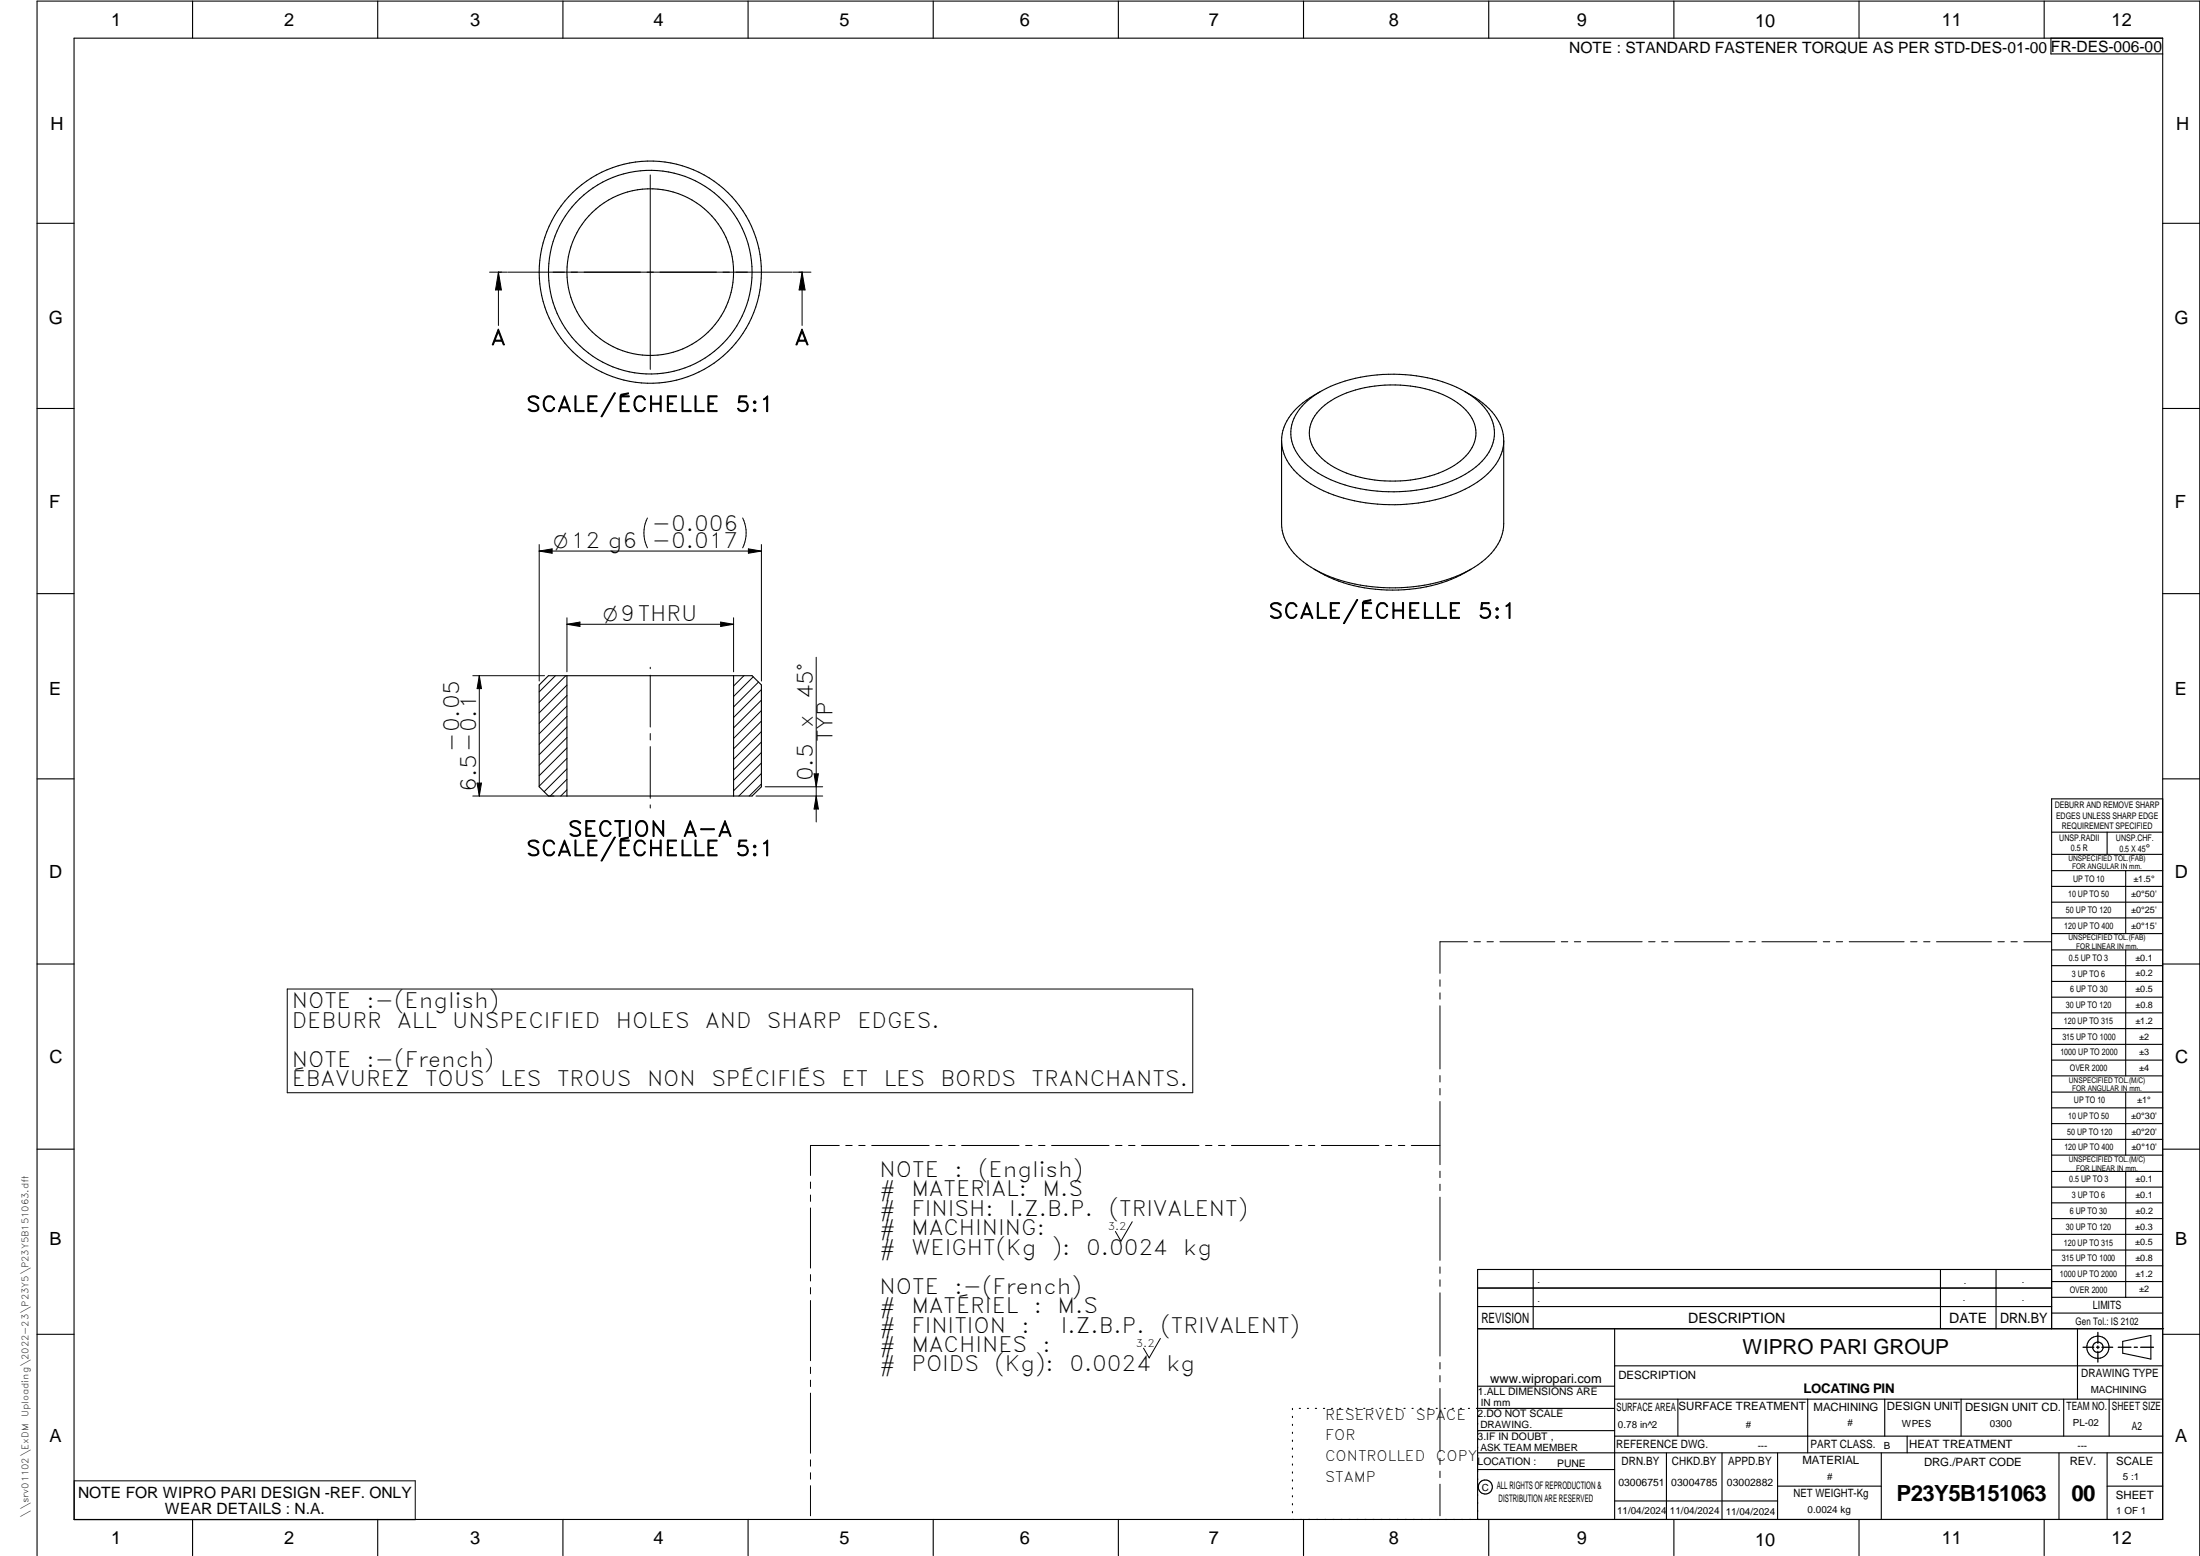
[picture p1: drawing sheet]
<svg xmlns="http://www.w3.org/2000/svg" width="594mm" height="420mm" viewBox="0 0 594 420" stroke-linecap="round" stroke-linejoin="round" font-family="sans-serif">
<g fill="none" stroke="#000" stroke-width=".3">
<path d="M20 10.3h564v400h-564zM52 .3v10M102 .3v10M152 .3v10M202 .3v10M252 .3v10M302 .3v10M352 .3v10M402 .3v10M452 .3v10M502 .3v10M552 .3v10"/>
<path d="M553.8 10.3v4.3h30.2M10 60.3h10M584 60.3h10M10 110.3h10M346.1 119v22.4a13.9 13.9 0 0 0 6.9 11.1 43.2 43.2 0 0 0 27 6.1 36.9 36.9 0 0 0 21.1-7.6 13 13 0 0 0 5-9.6v-22.4M352.3 108.9a32.3 32.3 0 0 1 19.6-7.7 40.4 40.4 0 0 1 24.8 5.2 13.2 13.2 0 0 1 6.9 10.5 12.4 12.4 0 0 1-5.9 9.8 39.2 39.2 0 0 1-25.8 5.9 32.3 32.3 0 0 1-19.6-7.7 10.4 10.4 0 0 1 0-16zM356.6 105.7a20.3 20.3 0 0 0-9.5 8.8l-.7 1.7-.3 2.8M356.9 110.1a28.7 28.7 0 0 1 18.5-6.2 30.4 30.4 0 0 1 19 5.5 9.1 9.1 0 0 1 3.8 9.9 14.5 14.5 0 0 1-8.6 8 35.9 35.9 0 0 1-29.2-1 11.5 11.5 0 0 1-6.8-9.4 9.3 9.3 0 0 1 3.3-6.8zM395.5 105.7a20.4 20.4 0 0 1 9.6 8.9 11 11 0 0 1-2.5 12.5 32.9 32.9 0 0 1-19.6 8.7 45.5 45.5 0 0 1-29-5.1 15.2 15.2 0 0 1-7.9-10.8v-.9M584 110.3h10M354.9 153.7a42.1 42.1 0 0 0 30.2 4.8 35.4 35.4 0 0 0 12.2-4.8M10 160.3h10"/>
<path d="M584 160.3h10M145.6 185l2.5-2.5h55l2.5 2.5v27.4l-2.5 2.5h-55l-2.5-2.5zM153.1 182.5v32.4M198.1 182.5v32.4M10 210.3h10M584 215.7h-30v143.1M584 210.3h10M554 230.7h30M554 224.7h30M554 235.1h30M554 239.4h30M569 224.7v6"/>
<path d="M574 235.1v17M554 243.6h30M554 247.9h30M554 252.1h30M554 256.5h30M574 256.5v34M10 260.3h10M554 260.8h30M554 265h30M554 269.3h30M554 273.5h30M554 277.7h30"/>
<path d="M584 260.3h10M554 282h30M554 286.3h30M554 290.5h30M554 294.9h30M554 299.1h30M574 294.9v17M10 310.3h10M554 303.4h30M554 307.7h30M554 311.9h30M554 316.3h30"/>
<path d="M574 316.3v34M584 310.3h10M554 320.5h30M554 324.8h30M554 329.1h30M554 333.3h30M554 337.5h30M399 358.8h185.3M399 352.8h155M399 347.8h155M414 342.8v16M436 358.8v51.5"/>
<path d="M524 342.8v16M539 342.8v16M554 342.8h-155v67.5M554 341.8h30M554 346.1h30M554 350.3h30M554 354.6h30M561 358.8v19M10 360.3h10M399 374.3h37M436 368.8h148M436 377.8h148"/>
<path d="M453.1 377.8v10M488.1 377.8v14.5M508.9 377.8v10M529.6 377.8v10M557.3 377.8v10M569.5 377.8v10M573.2 362.2l7.6-1.6v6.4l-7.6-1.6zM584 360.3h10M349 380.3v.3M349 382.4v.4M349 384.6v.3M349 386.7v.4"/>
<path d="M349 388.9v.3M349 391v.4M349 393.2v.3M349 395.3v.3M349 397.4v.4M349 399.6v.3M350.9 380.3h.3M353 380.3h.3M355.2 380.3h.3M357.4 380.3h.3M359.6 380.3h.3M361.7 380.3h.3"/>
<path d="M363.9 380.3h.3M366.1 380.3h.3M368.3 380.3h.3M370.4 380.3h.3M372.6 380.3h.3M374.8 380.3h.3M376.9 380.3h.4M379.1 380.3h.3M381.3 380.3h.3M383.4 380.3h.4M385.6 380.3h.4M387.8 380.3h.3"/>
<path d="M390 380.3h.3M392.1 380.3h.4M394.3 380.3h.4M396.5 380.3h.3M399 396.8h37M399 392.3h185M399 386.3h37M436 387.8h148M436 380.3h-37.3M450 392.3v18M465 392.3v18M480 392.3v18"/>
<path d="M508 392.3v18M515 387.8v4.5M556 392.3v18M569 392.3v18M52 410.3v9.8M102 410.3v9.8M152 410.3v9.8M202 410.3v9.8M252 410.3v9.8M302 410.3v9.8M349 401.7v.4M349 403.9v.3"/>
<path d="M349 406v.4M349 408.2v.3M352 410.3v9.8M402 410.3v9.8M436 405.3h44M452 410.3v9.8M480 401.3h28M502 410.3v9.8M552 410.3v9.8M569 401.3h15M10 420.1v-419.8h584v419.8"/>
<circle cx="175.6" cy="73.5" r="27.5"/>
<circle cx="175.6" cy="73.5" r="30"/>
<circle cx="175.6" cy="73.5" r="22.5"/>
<circle cx="566.5" cy="363.8" r="1.4"/>
<circle cx="566.5" cy="363.8" r="3"/>
<circle cx="401.1" cy="401.5" r="1.91"/>
</g>
<g fill="none" stroke="#000" stroke-width=".27">
<path d="M175.6 47.2v52.5M132.2 73.5h4.8M134.6 73.5l.8 4.8h-1.6zM134.6 73.5v14.4M137.2 73.5h76.7M214.2 73.5h4.8M216.6 73.5l.8 4.8h-1.6zM216.6 73.5v14.4M174.8 139.9a9 9 0 0 0 0 8M200.5 139.9a9.2 9.2 0 0 1 0 8M145.6 147v36.9M145.6 148.8h60"/>
<path d="M145.6 148.8l3.5-.6v1.2zM202.1 148.2l3.5 .6-3.5 .6zM205.6 147v36.9M153.1 166.8v14.6M153.1 168.6l3.5-.6v1.2zM153.1 168.6h45M194.6 168l3.5 .6-3.5 .6zM198.1 166.8v14.6M220.4 177.5v44.5M127.7 182.5h19.3M129.4 182.5l.6 3.4h-1.2zM129.4 182.5v32.4"/>
<path d="M150 182.5l-4.4 4.3M152.8 182.5l-7.2 7.2M153.1 185l-7.5 7.5M153.1 187.8l-7.5 7.5M153.1 190.6l-7.5 7.5M153.1 193.5l-7.5 7.5M153.1 196.3l-7.5 7.5M153.1 199.1l-7.5 7.5M175.6 180.2v.4M175.6 182.3v14M175.6 198.1v1.7M200.9 182.5l-2.8 2.8"/>
<path d="M203.4 182.8l-5.3 5.3M204.8 184.2l-6.7 6.7M205.6 186.2l-7.5 7.5M205.6 189.1l-7.5 7.5M205.6 191.9l-7.5 7.5M205.6 194.7l-7.5 7.5M205.6 197.5l-7.5 7.5M127.7 214.9h21.9M128.8 211.5h1.2l-.6 3.4zM153.1 210.4l-4.5 4.5M153.1 207.6l-6.2 6.2M153.1 202l-7.5 7.5"/>
<path d="M153.1 204.8l-7.5 7.5M153.1 213.3l-1.7 1.6M175.6 201.6v14M175.6 217.3v.9M204.1 214.9h18.1M205.6 200.4l-7.5 7.5M205.6 203.2l-7.5 7.5M205.6 206l-7.5 7.5M205.6 211.7l-3.3 3.2M205.6 208.9l-6.1 6M206.6 212.4h15.6M219.8 209h1.2l-.6 3.4z"/>
<path d="M220.4 214.9l.6 3.6h-1.2zM396.3 254.3h-7.5v8.5M398 254.3h1.8M401.5 254.3h1.8M405 254.3h14.9M421.6 254.3h1.7M425.1 254.3h1.7M428.6 254.3h14.8M445.2 254.3h1.7M448.7 254.3h1.7M452.2 254.3h14.8M468.8 254.3h1.7"/>
<path d="M472.3 254.3h1.7M475.8 254.3h14.8M492.4 254.3h1.7M495.9 254.3h1.7M499.4 254.3h14.8M515.9 254.3h1.8M519.4 254.3h1.8M522.9 254.3h14.9M539.5 254.3h1.7M543 254.3h1.7M546.5 254.3h7.4M77.6 267.1h244.5v28h-244.5z"/>
<path d="M388.8 264.6v1.7M388.8 268.1v1.7M388.8 271.6v17M388.8 290.4v1.8M388.8 293.9v1.8M388.8 297.4v17.1M218.9 319.2v1.7M226.6 309.3h-7.7v8.1M228.4 309.3h1.7M231.9 309.3h1.7M235.4 309.3h15.5M252.7 309.3h1.7"/>
<path d="M256.2 309.3h1.7M259.7 309.3h15.5M277 309.3h1.7M280.5 309.3h1.7M284 309.3h15.5M301.2 309.3h1.8M304.8 309.3h1.7M308.2 309.3h15.6M325.5 309.3h1.8M329 309.3h1.8M332.5 309.3h15.6M349.8 309.3h1.8"/>
<path d="M353.3 309.3h1.7M356.8 309.3h15.5M374.1 309.3h1.7M377.6 309.3h1.7M381.1 309.3h7.7M388.8 316.3v1.7M388.8 319.8v1.7M218.9 322.7v1.7M218.9 326.2v16.2M305.7 329.9l-3 5.3-1.5-2.7M388.8 323.3v17M218.9 344.2v1.7"/>
<path d="M218.9 347.7v1.7M218.9 351.2v16.2M388.8 342.1v1.7M388.8 345.6v1.7M388.8 349.1v17.1M218.9 369.2v1.7M218.9 372.7v1.7M218.9 376.2v16.2M313.3 361.4l-3 5.3-1.5-2.7M388.8 367.9v1.8M388.8 371.4v1.7M388.8 374.9v17.1"/>
<path d="M20 399.9h92.1v10.5h-92.1zM218.9 394.2v1.7M218.9 397.7v1.7M388.8 393.8v1.7M388.8 397.3v1.7M218.9 401.2v8.1M388.8 400.8v8.5"/>
</g>
<path d="M566.5 359.8v2.9M562.5 363.8h2.9M566.1 363.8h.8M566.5 363.5v.7M566.5 364.9v2.9M567.6 363.8h2.9M572 363.8h3.4M576.3 363.8h.9M578.1 363.8h3.4" fill="none" stroke="#000" stroke-width=".36"/>
<path d="M134.6 73.5l.8 4.8h-1.6zM216.6 73.5l.8 4.8h-1.6zM145.6 148.8l3.5-.6v1.2zM202.1 148.2l3.5 .6-3.5 .6zM153.1 168.6l3.5-.6v1.2zM194.6 168l3.5 .6-3.5 .6zM129.4 182.5l.6 3.4h-1.2zM128.8 211.5h1.2l-.6 3.4zM220.4 214.9l.6 3.6h-1.2zM219.8 209h1.2l-.6 3.4z" fill="#000"/>
<g font-size="6">
<text x="512.1" y="405.2">P23Y5B151063</text>
<text x="559.4" y="405.2">00</text>
</g>
<g font-size="5.7">
<text x="132.6" y="93.1">A</text>
<text x="214.6" y="93.1">A</text>
<text x="142.1" y="111.1">SCALE/ÉCHELLE</text>
<text x="198.6" y="111.1">5:1</text>
<text x="176.1" y="143.4">-0.006</text>
<text x="342.5" y="167">SCALE/ÉCHELLE</text>
<text x="399.1" y="167">5:1</text>
<text x="219.5" y="188.9" transform="rotate(-90 219.5 188.9)">45°</text>
<text x="219.5" y="196.7" transform="rotate(-90 219.5 196.7)">x</text>
<text x="124" y="202.9" transform="rotate(-90 124 202.9)">-0.05</text>
<text x="224.8" y="200.4" transform="rotate(-90 224.8 200.4)">TYP</text>
<text x="128.6" y="213.8" transform="rotate(-90 128.6 213.8)">6.5-0.1</text>
<text x="219.5" y="211" transform="rotate(-90 219.5 211)">0.5</text>
<text x="153.3" y="225.8">SECTION</text>
<text x="184.4" y="225.8">A-A</text>
<text x="142.1" y="231.1">SCALE/ÉCHELLE</text>
<text x="198.6" y="231.1">5:1</text>
<text x="78.8" y="272.3">NOTE</text>
<text x="99" y="272.3">:-(English)</text>
<text x="78.8" y="277.6">DEBURR</text>
<text x="107.3" y="277.6">ALL</text>
<text x="122.1" y="277.6">UNSPECIFIED</text>
<text x="166.3" y="277.6">HOLES</text>
<text x="190.4" y="277.6">AND</text>
<text x="207.1" y="277.6">SHARP</text>
<text x="231.5" y="277.6">EDGES.</text>
<text x="78.8" y="288.1">NOTE</text>
<text x="78.8" y="293.3">ÉBAVUREZ</text>
<text x="99" y="288.1">:-(French)</text>
<text x="114.8" y="293.3">TOUS</text>
<text x="135.1" y="293.3">LES</text>
<text x="150.4" y="293.3">TROUS</text>
<text x="174.7" y="293.3">NON</text>
<text x="192.1" y="293.3">SPÉCIFIÉS</text>
<text x="227.2" y="293.3">ET</text>
<text x="238.6" y="293.3">LES</text>
<text x="254" y="293.3">BORDS</text>
<text x="278.6" y="293.3">TRANCHANTS.</text>
<text x="237.5" y="317.8">NOTE</text>
<text x="257.7" y="317.8">:</text>
<text x="264.2" y="317.8">(English)</text>
<text x="237.5" y="323.1">#</text>
<text x="246.1" y="323.1">MATERIAL:</text>
<text x="281.5" y="323.1">M.S</text>
<text x="237.5" y="328.3">#</text>
<text x="246.1" y="328.3">FINISH:</text>
<text x="272.5" y="328.3">I.Z.B.P.</text>
<text x="299.4" y="328.3">(TRIVALENT)</text>
<text x="237.5" y="333.6">#</text>
<text x="246.1" y="333.6">MACHINING:</text>
<text x="237.5" y="338.8">#</text>
<text x="246.1" y="338.8">WEIGHT(Kg</text>
<text x="284" y="338.8">):</text>
<text x="293.3" y="338.8">0.0024</text>
<text x="319.5" y="338.8">kg</text>
<text x="237.5" y="349.3">NOTE</text>
<text x="257.7" y="349.3">:-(French)</text>
<text x="237.5" y="354.6">#</text>
<text x="237.5" y="359.8">#</text>
<text x="246.1" y="354.6">MATÉRIEL</text>
<text x="246.1" y="359.8">FINITION</text>
<text x="275.9" y="359.8">:</text>
<text x="279.2" y="354.6">:</text>
<text x="285.6" y="354.6">M.S</text>
<text x="286.5" y="359.8">I.Z.B.P.</text>
<text x="313.4" y="359.8">(TRIVALENT)</text>
<text x="237.5" y="365.1">#</text>
<text x="246.1" y="365.1">MACHINES</text>
<text x="281.6" y="365.1">:</text>
<text x="237.5" y="370.3">#</text>
<text x="246.1" y="370.3">POIDS</text>
<text x="268.6" y="370.3">(Kg):</text>
<text x="288.8" y="370.3">0.0024</text>
<text x="315" y="370.3">kg</text>
</g>
<text font-size="5.6" x="470.5" y="365.5">WIPRO PARI GROUP</text>
<g font-size="5.4">
<text x="149.4" y="147.9">O12 g6 -0.017</text>
<text x="162.8" y="167.7">O9THRU</text>
</g>
<g font-size="4.9">
<text x="30" y="7">1</text>
<text x="76.7" y="7">2</text>
<text x="127" y="7">3</text>
<text x="176.5" y="7">4</text>
<text x="226.7" y="7">5</text>
<text x="275.4" y="7">6</text>
<text x="326.4" y="7">7</text>
<text x="375" y="7">8</text>
<text x="425.8" y="7">9</text>
<text x="473.9" y="7.4">10</text>
<text x="524.3" y="7">11</text>
<text x="570.2" y="7">12</text>
<text x="13.6" y="35.2">H</text>
<text x="587.6" y="35.2">H</text>
<text x="13.2" y="87.5">G</text>
<text x="587.2" y="87.5">G</text>
<text x="13.3" y="137.1">F</text>
<text x="587.3" y="137.1">F</text>
<text x="13.3" y="187.6">E</text>
<text x="587.3" y="187.6">E</text>
<text x="13.3" y="237">D</text>
<text x="587.3" y="237">D</text>
<text x="13.4" y="287.1">C</text>
<text x="587.4" y="287.1">C</text>
<text x="13.4" y="336.3">B</text>
<text x="587.4" y="336.3">B</text>
<text x="13.4" y="389.3">A</text>
<text x="587.4" y="389.3">A</text>
<text x="30" y="417">1</text>
<text x="76.7" y="417">2</text>
<text x="127" y="417">3</text>
<text x="176.5" y="417">4</text>
<text x="226.7" y="417">5</text>
<text x="275.4" y="417">6</text>
<text x="326.4" y="417">7</text>
<text x="375" y="417">8</text>
<text x="425.8" y="417">9</text>
<text x="473.9" y="417.4">10</text>
<text x="524.3" y="417">11</text>
<text x="570.2" y="417">12</text>
</g>
<g font-size="4.2">
<text x="423.7" y="14.3">NOTE : STANDARD FASTENER TORQUE AS PER STD-DES-01-00</text>
<text x="553.8" y="14">FR-DES-006-00</text>
<text x="21.1" y="404.4">NOTE FOR WIPRO PARI DESIGN -REF. ONLY</text>
<text x="44.5" y="408.9">WEAR DETAILS : N.A.</text>
</g>
<g font-size="3.9">
<text x="357.8" y="383.4">RESERVED</text>
<text x="382.3" y="383.4">SPACE</text>
<text x="357.8" y="388.9">FOR</text>
<text x="357.8" y="394.5">CONTROLLED</text>
<text x="387.8" y="394.5">COPY</text>
<text x="357.8" y="400.1">STAMP</text>
</g>
<g font-size="3.8">
<text x="400.1" y="357.1">REVISION</text>
<text x="455.9" y="357.1">DESCRIPTION</text>
<text x="526.4" y="357.1">DATE</text>
<text x="540.1" y="357.1">DRN.BY</text>
</g>
<text font-size="3.6" x="487" y="376.2">LOCATING PIN</text>
<text font-size="3.5" x="402.4" y="373.3">www.wipropari.com</text>
<g font-size="3.1">
<text x="565.2" y="353.5">LIMITS</text>
<text x="562" y="371.7">DRAWING TYPE</text>
<text x="437" y="372.3">DESCRIPTION</text>
<text x="436.5" y="380.9">SURFACE AREA</text>
<text x="453.3" y="380.9">SURFACE TREATMENT</text>
<text x="489.7" y="380.9">MACHINING</text>
<text x="509.5" y="380.9">DESIGN UNIT</text>
<text x="530.6" y="380.9">DESIGN UNIT CD.</text>
<text x="558" y="380.7">TEAM NO.</text>
<text x="570.3" y="380.7">SHEET SIZE</text>
<text x="575.6" y="386.1">A2</text>
<text x="436.4" y="391.1">REFERENCE DWG.</text>
<text x="437.9" y="395.5">DRN.BY</text>
<text x="451.5" y="395.5">CHKD.BY</text>
<text x="466.6" y="395.5">APPD.BY</text>
<text x="486.7" y="395.4">MATERIAL</text>
<text x="488.9" y="391">PART CLASS.</text>
<text x="515.6" y="391">HEAT TREATMENT</text>
<text x="519.6" y="395.9">DRG./PART CODE</text>
<text x="558.9" y="395.6">REV.</text>
<text x="571.4" y="395.6">SCALE</text>
<text x="484.3" y="404.3">NET WEIGHT-Kg</text>
<text x="571.4" y="404.7">SHEET</text>
</g>
<text font-size="3" x="579.5" y="230.1">°</text>
<g font-size="2.8">
<text x="299.1" y="332.1">3.2</text>
<text x="560.5" y="357.7">Gen Tol.: IS 2102</text>
<text x="306.7" y="363.6">3.2</text>
<text x="399.1" y="376.7">1.ALL DIMENSIONS ARE</text>
<text x="399" y="382.7">2.DO NOT SCALE</text>
<text x="399" y="388.7">3.IF IN DOUBT ,</text>
<text x="399" y="395.5">LOCATION :</text>
<text x="420.5" y="396">PUNE</text>
<text x="437" y="401.3">03006751</text>
<text x="451.3" y="401.2">03004785</text>
<text x="466.3" y="401.3">03002882</text>
<text x="404.2" y="402">ALL RIGHTS OF REPRODUCTION &amp;</text>
<text x="404.7" y="405.4">DISTRIBUTION ARE RESERVED</text>
</g>
<g font-size="2.7">
<text x="564.6" y="376.2">MACHINING</text>
<text x="399.9" y="379.7">IN mm</text>
<text x="399.8" y="385.7">DRAWING.</text>
<text x="436.9" y="385.5">0.78 in^2</text>
<text x="471.4" y="385.6">#</text>
<text x="498.9" y="385.1">#</text>
<text x="513.6" y="385.3">WPES</text>
<text x="537.3" y="385.2">0300</text>
<text x="559.7" y="385.2">PL-02</text>
<text x="399.8" y="391.8">ASK TEAM MEMBER</text>
<text x="474.7" y="391.2">---</text>
<text x="508.7" y="391.2">B</text>
<text x="561" y="391.2">---</text>
<text x="493.4" y="399.6">#</text>
<text x="573.2" y="399.8">5 :1</text>
<text x="400.1" y="402.5">C</text>
<text x="436.7" y="408.7">11/04/2024</text>
<text x="450.9" y="408.8">11/04/2024</text>
<text x="466" y="409">11/04/2024</text>
<text x="488.1" y="408.5">0.0024 kg</text>
<text x="571.5" y="408.7">1 OF 1</text>
</g>
<g font-size="2.5">
<text x="559.2" y="229.9">0.5 R</text>
<text x="572.3" y="230.1">0.5 X 45</text>
<text x="559.4" y="323.5">3 UP TO 6</text>
<text x="558.9" y="327.8">6 UP TO 30</text>
<text x="557.8" y="332">30 UP TO 120</text>
<text x="415.2" y="346.4">.</text>
<text x="530.3" y="346.6">.</text>
<text x="545.9" y="346.4">.</text>
<text x="415.2" y="351.5">.</text>
<text x="530.1" y="351.3">.</text>
<text x="545.9" y="351.4">.</text>
</g>
<g font-size="2.4">
<text x="554.9" y="218.3">DEBURR AND REMOVE SHARP</text>
<text x="555.2" y="221.1">EDGES UNLESS SHARP EDGE</text>
<text x="556.1" y="227.2">UNSP.RADII</text>
<text x="556.8" y="223.8">REQUIREMENT SPECIFIED</text>
<text x="571.4" y="227">UNSP.CHF.</text>
<text x="559.8" y="238">UP TO 10</text>
<text x="576.1" y="238.1">±1.5°</text>
<text x="558.5" y="242.3">10 UP TO 50</text>
<text x="575.5" y="242.3">±0°50'</text>
<text x="557.4" y="250.8">120 UP TO 400</text>
<text x="557.9" y="246.5">50 UP TO 120</text>
<text x="575.5" y="250.8">±0°15'</text>
<text x="575.5" y="246.6">±0°25'</text>
<text x="558.7" y="259.4">0.5 UP TO 3</text>
<text x="559.5" y="263.7">3 UP TO 6</text>
<text x="576.6" y="259.4">±0.1</text>
<text x="576.6" y="263.7">±0.2</text>
<text x="559" y="268">6 UP TO 30</text>
<text x="576.6" y="268">±0.5</text>
<text x="557.9" y="272.2">30 UP TO 120</text>
<text x="576.6" y="272.2">±0.8</text>
<text x="556.9" y="280.7">315 UP TO 1000</text>
<text x="557.3" y="276.5">120 UP TO 315</text>
<text x="576.6" y="276.5">±1.2</text>
<text x="577.7" y="280.7">±2</text>
<text x="556.4" y="284.9">1000 UP TO 2000</text>
<text x="577.6" y="285">±3</text>
<text x="558.9" y="289.2">OVER 2000</text>
<text x="577.7" y="289.3">±4</text>
<text x="560" y="297.9">UP TO 10</text>
<text x="577.1" y="297.9">±1°</text>
<text x="558.5" y="302.1">10 UP TO 50</text>
<text x="575.5" y="302.2">±0°30'</text>
<text x="557.5" y="310.6">120 UP TO 400</text>
<text x="558.2" y="306.4">50 UP TO 120</text>
<text x="575.5" y="310.6">±0°10'</text>
<text x="575.5" y="306.4">±0°20'</text>
<text x="558.8" y="319.2">0.5 UP TO 3</text>
<text x="576.6" y="323.5">±0.1</text>
<text x="576.6" y="319.3">±0.1</text>
<text x="576.7" y="327.8">±0.2</text>
<text x="576.6" y="332">±0.3</text>
<text x="556.8" y="340.6">315 UP TO 1000</text>
<text x="557.3" y="336.3">120 UP TO 315</text>
<text x="576.6" y="336.3">±0.5</text>
<text x="576.6" y="340.6">±0.8</text>
<text x="556.2" y="344.8">1000 UP TO 2000</text>
<text x="576.6" y="344.8">±1.2</text>
<text x="558.9" y="349">OVER 2000</text>
<text x="577.7" y="349">±2</text>
<text x="7.7" y="382.7" transform="rotate(-90 7.7 382.7)">Uploading\2022-23\P23Y5\P23Y5B151063.dft</text>
<text x="7.7" y="409.9" transform="rotate(-90 7.7 409.9)">\\srv01102\ExDM</text>
</g>
<g font-size="2.1">
<text x="558.6" y="232.4">UNSPECIFIED TOL.(FAB)</text>
<text x="559.5" y="234.8">FOR ANGULAR IN mm.</text>
<text x="558.6" y="254">UNSPECIFIED TOL.(FAB)</text>
<text x="560.7" y="256.3">FOR LINEAR IN mm.</text>
<text x="558.7" y="292.4">UNSPECIFIED TOL.(M/C)</text>
<text x="559.6" y="294.7">FOR ANGULAR IN mm.</text>
<text x="558.7" y="313.8">UNSPECIFIED TOL.(M/C)</text>
<text x="560.6" y="316.2">FOR LINEAR IN mm.</text>
</g>
</svg>
